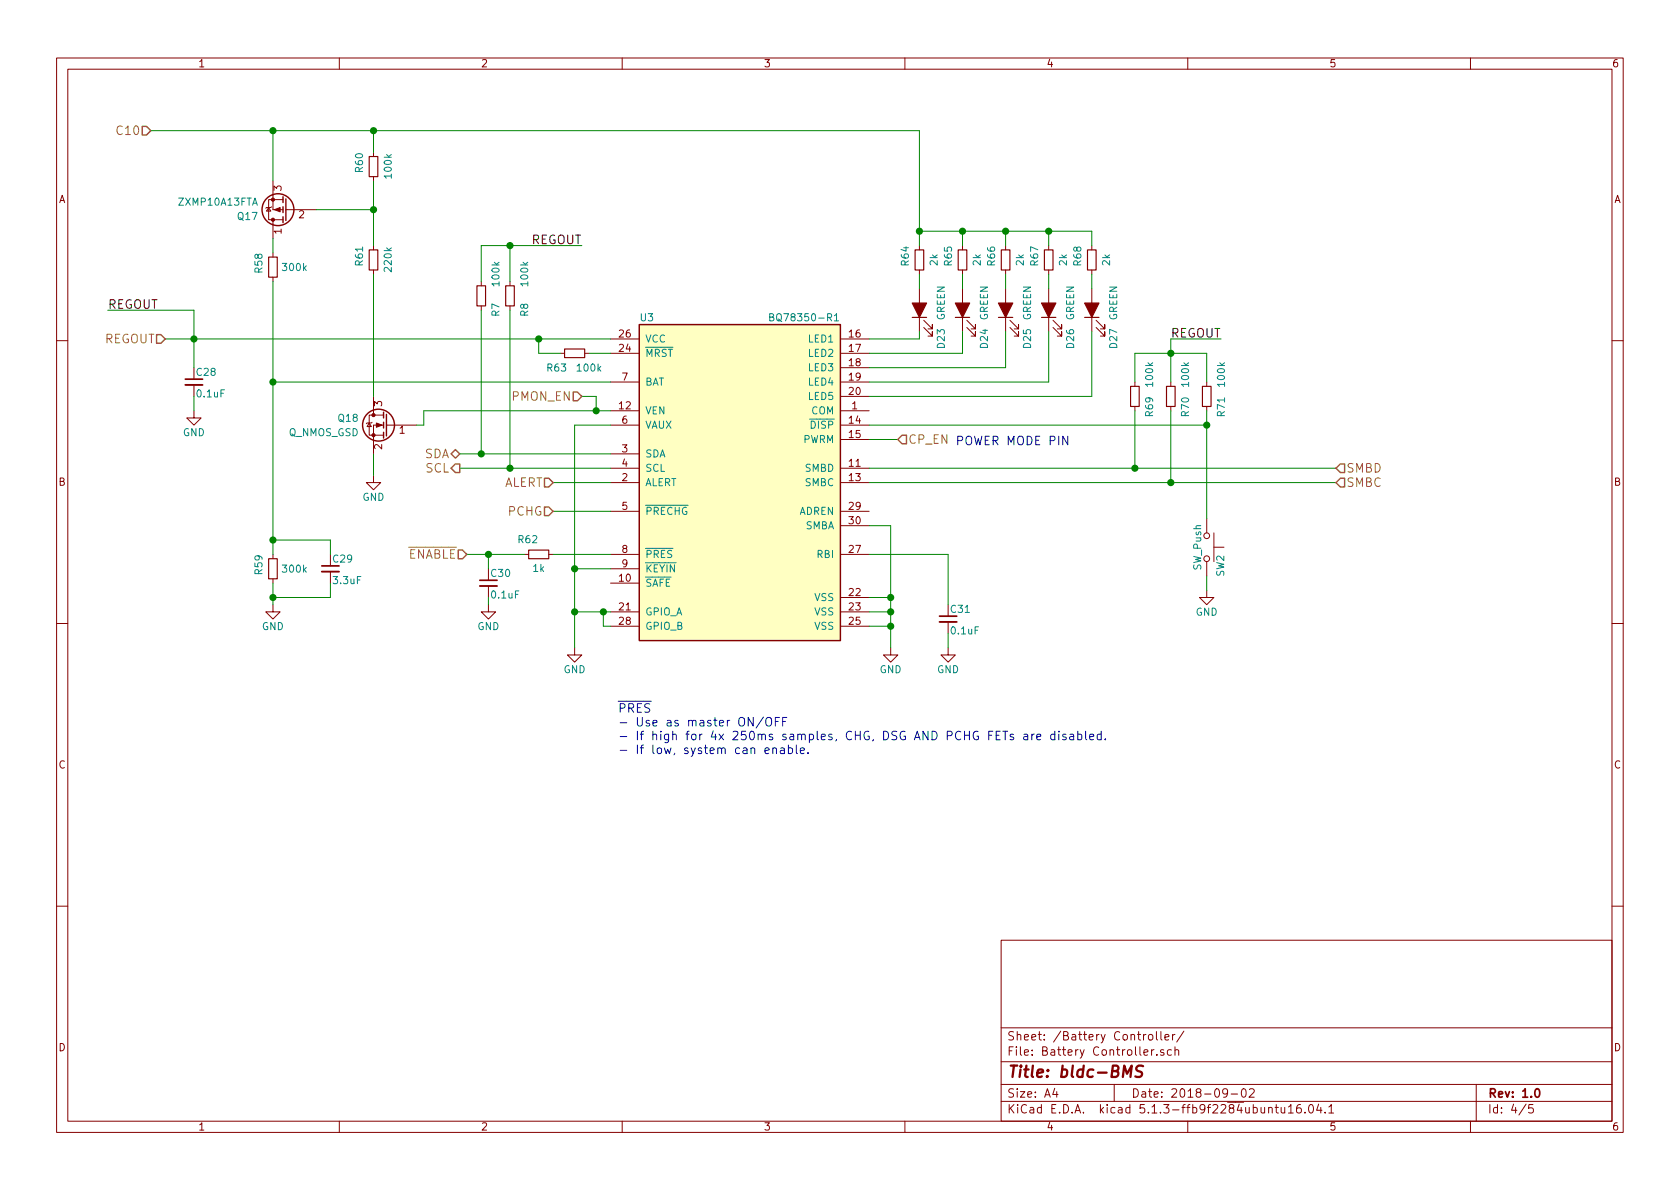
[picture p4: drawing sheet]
<svg xmlns="http://www.w3.org/2000/svg" width="297mm" height="210mm" viewBox="0 0 297 210" stroke-linecap="round" stroke-linejoin="round" font-family="sans-serif">
<g fill="none" stroke="#840000" stroke-width=".18">
<path d="M10 10.3h277v189.9h-277zM12 12.2h273v186.1h-273zM60 10.3v1.9M110 10.3v1.9M160 10.3v1.9M210 10.3v1.9M260 10.3v1.9M47.5 36.7l.4 .6h-.8zM48 36.6l-.1 .1h-.8l-.1 .1M48.3 32v5.1h1.7M48.3 38.9h1.7M48.3 38.9v3.3"/>
<path d="M50 35.3h-2.5v3.6h.8M50.5 37.1h.2M50.8 37.1h5.1M66 26.9v.8M66 31.2v.8M48.3 44.7v.8M48.3 49v.8M66 43.4v.8M66 47.7v.8M85.1 49.8v.7M85.1 54.1v.8M90.2 49.8v.7"/>
<path d="M90.2 54.1v.8M107.9 59.9h5.1M148.6 59.9h5.1M162.6 43.4v.8M162.6 47.7v.8M162.6 51v7.7M163.3 57.9l1.5 1.5v-.7v.7h-.7M163.3 56.6l1.5 1.6v-.8v.8h-.7M170.2 43.4v.8M170.2 47.7v.8M170.2 51v7.7M170.9 57.9l1.6 1.5v-.7v.7h-.8"/>
<path d="M170.9 56.6l1.6 1.6v-.8v.8h-.8M177.8 43.4v.8M177.8 47.7v.8M177.8 51v7.7M178.6 57.9l1.5 1.5v-.7v.7h-.8M178.6 56.6l1.5 1.6v-.8v.8h-.8M185.4 43.4v.8M185.4 47.7v.8M185.4 51v7.7M186.2 57.9l1.5 1.5v-.7v.7h-.8M186.2 56.6l1.5 1.6v-.8v.8h-.8M193 43.4v.8"/>
<path d="M193 47.7v.8M193 51v7.7M193.8 57.9l1.5 1.5v-.7v.7h-.7M193.8 56.6l1.5 1.6v-.8v.8h-.7M10 60.2h2M34.3 72.6v1.3h1.3l-1.3 1.3-1.3-1.3h1.3M34.3 68.1v2M65.3 74.8l.4 .6h-.8zM65.8 74.7l-.1 .1h-.8l-.1 .1M66 73.4h-.7v3.6h2.5M66 73.4h1.8M66 70.1v3.3"/>
<path d="M67.8 75.2h-1.8v5.1M68.3 75.2h.2M68.6 75.2h5.1M99.1 62.5h.7M103.4 62.5h.7M107.9 62.5h5.1M107.9 75.2h5.1M107.9 72.6h5.1M107.9 67.6h5.1M148.6 62.5h5.1M148.6 75.2h5.1M148.6 72.6h5.1"/>
<path d="M148.6 77.7h5.1M148.6 65h5.1M148.6 67.6h5.1M148.6 70.1h5.1M200.7 67.6v.7M200.7 71.9v.7M207 67.6v.7M207 71.9v.7M213.4 67.6v.7M213.4 71.9v.7M285 60.2h2M48.3 98v.8"/>
<path d="M66 84.1v1.2h1.3l-1.3 1.3-1.2-1.3h1.2M92.7 98h.8M97 98h.8M107.9 98h5.1M107.9 82.8h5.1M107.9 85.3h5.1M107.9 90.4h5.1M107.9 80.3h5.1M148.6 98h5.1M148.6 82.8h5.1M148.6 85.3h5.1M148.6 90.4h5.1"/>
<path d="M148.6 93h5.1M213.4 91.7v2.5M213.4 99.3v2.5M214.6 96.8h1.8M214.6 94.2v5.1M10 110.3h2M48.3 106.9v1.3h1.2l-1.2 1.3-1.3-1.3h1.3M48.3 102.4v.7M58.4 101.1v2M86.4 106.9v1.3h1.2l-1.2 1.3-1.3-1.3h1.3M86.4 103.6v2.1M101.6 114.5v1.3h1.3l-1.3 1.3-1.3-1.3h1.3"/>
<path d="M107.9 103.1h5.1M107.9 108.2h5.1M107.9 110.7h5.1M107.9 100.6h5.1M148.6 108.2h5.1M148.6 105.7h5.1M148.6 110.7h5.1M157.5 114.5v1.3h1.2l-1.2 1.3-1.3-1.3h1.3M167.6 114.5v1.3h1.3l-1.3 1.3-1.2-1.3h1.2M167.6 110v2M213.4 104.4v1.3h1.2l-1.2 1.2-1.3-1.2h1.3M285 110.3h2"/>
<path d="M10 160.2h2M177 166.3h108v32h-108zM285 160.2h2M60 198.3v1.9M110 198.3v1.9M160 198.3v1.9M177 194.8h108M177 191.8h108M177 187.8h108M177 181.8h108M186.5 192.5l-.4 1h1M186.8 193v1"/>
<path d="M197 191.8v3M203.1 183.1l.2-.2 .5 .2v.7l-.2 .1-.5-.1zM203.6 185.6v1M204 185.6l-.4 .3M204.5 182.4v1.3l.2 .2M204.5 186.5v.1M205.3 182.4v1.3l.2 .2M205.8 185.7a.37 .37 0 0 0-.6 .1l.1 .2 .5 .2v.1l-.2 .3-.4-.1M206 183.4l.7-.1-.1-.3-.4-.1-.2 .2v.7h.6M207.1 185.7l-.4-.1-.3 .3 .1 .6 .2 .1 .4-.1M207.3 182.9v1M207.7 185.7h.1a.37 .37 0 0 1 .6 .1v.8"/>
<path d="M207.7 182.9l-.4 .3M207.7 185.1v1.5M209.3 182.3l-1.2 2M210 198.3v1.9M217 193.2l-.1 .2a.48 .48 0 0 1-.6-.1v-.6a.48 .48 0 0 1 .6-.1l.1 .1a1.19 1.19 0 0 1-.2 1.2l-.5 .1M217.7 193.5h1.1M219.6 192.7l.4-.2a.94 .94 0 0 1 0 1.5 .82 .82 0 0 1-.4-1.3zM220.9 192.7l.2-.2h.4l.2 .2 .1 .3-1 1h1M224.3 196l.2-.2 .4 .1v.9M225.5 195.8h.5M225.7 195.3v1.3l.3 .2M226.5 195.8v.8a.37 .37 0 0 0 .7 .1"/>
<path d="M227.2 195.8v1M227.8 195.8l.4-.5v1.5M227.8 196.8h.9M229.9 195.3a.59 .59 0 0 0-.7 .7l.1 .7 .2 .1 .5-.1 .1-.5-.2-.2-.4-.1-.3 .3M230.7 196.7v.1M231.5 195.5l.2-.2a.81 .81 0 0 1 .6 .6 .81 .81 0 0 1-.3 .8l-.1 .1a.79 .79 0 0 1-.4-1.3zM233.1 195.2l-.3 1.1h.9M233.5 195.8v1M234.3 196.7v.1M234.9 195.8l.5-.5v1.5M234.9 196.8h.9M260 198.3v1.9"/>
<path d="M261 191.8v6.5M269.8 195.2l-1.2 2M271 195.3h-.7v.7l.2-.1 .5 .1 .1 .2-.1 .5-.2 .1-.5-.1"/>
<circle cx="213.4" cy="94.7" r=".51"/>
<circle cx="213.4" cy="98.8" r=".51"/>
</g>
<path d="M32.8 67.1h3M56.9 100.1h3M84.8 102.6h3.1M166.1 109h3.1M271.5 192.7l.2-.2a.81 .81 0 0 1 .6 .6 .81 .81 0 0 1-.3 .8l-.1 .1a.79 .79 0 0 1-.4-1.3z" fill="none" stroke="#840000" stroke-width=".3"/>
<path d="M198.5 190.4l.3-2 .5 1.5 .8-1.5-.2 2M202.1 188.5l-.3-.1-.7 .1a.46 .46 0 0 0-.2 .5 .46 .46 0 0 0 .3 .4l.4 .1a.48 .48 0 0 1 .3 .5 .48 .48 0 0 1-.4 .4l-.8-.1" fill="none" stroke="#840000" stroke-width=".41"/>
<g fill="none" stroke="#840000" stroke-width=".2">
<path d="M65.3 27.7h1.5v3.5h-1.5zM47.5 45.5h1.5v3.5h-1.5zM65.3 44.2h1.5v3.5h-1.5zM84.3 50.5h1.6v3.6h-1.6zM89.4 50.5h1.5v3.6h-1.5zM161.3 56.1h2.5M161.8 44.2h1.5v3.5h-1.5zM168.9 56.1h2.5M169.4 44.2h1.5v3.5h-1.5zM176.5 56.1h2.6M177 44.2h1.6v3.5h-1.6zM184.1 56.1h2.6"/>
<path d="M184.7 44.2h1.5v3.5h-1.5zM191.8 56.1h2.5M192.3 44.2h1.5v3.5h-1.5zM99.8 61.7h3.6v1.5h-3.6zM199.9 68.3h1.5v3.6h-1.5zM206.2 68.3h1.6v3.6h-1.6zM212.6 68.3h1.5v3.6h-1.5zM47.5 98.8h1.5v3.6h-1.5zM93.5 97.3h3.5v1.5h-3.5z"/>
</g>
<path d="M32.8 68.1h3M56.9 101.1h3M84.8 103.6h3.1M166.1 110h3.1" fill="none" stroke="#840000" stroke-width=".33"/>
<g fill="none" stroke="#840000" stroke-width=".25">
<path d="M50 34.8v1M50 36.6v1M50 38.3v1.1M50.5 35.2v3.8M113 57.4h35.6v55.9h-35.6zM67.8 72.9v1M67.8 74.7v1M67.8 76.4v1.1M68.3 73.3v3.8"/>
<circle cx="49.1" cy="37.1" r="2.82"/>
<circle cx="66.9" cy="75.2" r="2.82"/>
</g>
<g fill="#840000" stroke="#840000" stroke-width=".18">
<path d="M48.5 37.1l1-.4v.8z"/>
<path d="M66.5 74.8l1.1 .4-1.1 .4z"/>
<circle cx="48.3" cy="35.3" r=".28"/>
<circle cx="48.3" cy="38.9" r=".28"/>
<circle cx="66" cy="77" r=".28"/>
<circle cx="66" cy="73.4" r=".28"/>
</g>
<g fill="#840000" stroke="#840000" stroke-width=".2">
<path d="M168.9 53.6h2.5l-1.2 2.5z"/>
<path d="M161.3 53.6h2.5l-1.2 2.5z"/>
<path d="M176.5 53.6h2.6l-1.3 2.5z"/>
<path d="M191.8 53.6h2.5l-1.3 2.5z"/>
<path d="M184.1 53.6h2.6l-1.3 2.5z"/>
</g>
<path d="M113 57.4h35.6v55.9h-35.6z" fill="#ffffc2" stroke="#ffffc2" stroke-width=".18"/>
<path d="M136.1 56.1l.6-.1 .1-.2-.1-.2-.6-.1v1.2h.5l.2-.1v-.3l-.3-.2M147.5 55.8l.4-.3v1.2M147.5 56.7h.8" fill="none" stroke="#008484" stroke-width=".18"/>
<g fill="none" stroke="#008400" stroke-width=".18">
<path d="M26.7 23.1h135.9v20.3M48.3 23.1v8.9M55.9 37.1h10.1M66 23.1v3.8M66 32v11.4M19 54.9h15.3v10.1M29.2 59.9h78.7M48.3 42.2v2.5M48.3 49.8v48.2M66 48.5v21.6M85.1 54.9v25.4M90.2 43.4v6.4"/>
<path d="M90.2 54.9v27.9M95.2 59.9v2.6h3.9M102.9 43.4h-17.8v6.4M162.6 48.5v2.5M162.6 58.7v1.2h-8.9M162.6 40.9h30.4v2.5M170.2 58.7v3.8h-16.5M170.2 40.9v2.5M170.2 48.5v2.5M177.8 40.9v2.5M177.8 48.5v2.5M177.8 58.7v6.3h-24.1"/>
<path d="M185.4 58.7v8.9h-31.7M185.4 40.9v2.5M185.4 48.5v2.5M193 58.7v11.4h-39.3M193 48.5v2.5M215.9 59.9h-8.9v7.7M34.3 70.1v2.5M48.3 67.6h59.6M102.9 70.1h2.5v2.5M104.1 62.5h3.8M107.9 72.6h-33v2.6h-1.2M107.9 75.2h-6.3v39.3"/>
<path d="M153.7 75.2h59.7M153.7 77.7h5M200.7 67.6v-5.1h12.7v5.1M200.7 72.6v10.2M207 72.6v12.7M213.4 72.6v19.1M48.3 95.5h10.1v2.5M66 80.3v3.8M81.3 82.8h26.6M81.3 80.3h26.6M82.5 98h10.2M86.4 98v2.6"/>
<path d="M97.8 85.3h10.1M97.8 98h10.1M97.8 90.4h10.1M153.7 85.3h82.5M153.7 82.8h82.5M153.7 93h3.8v21.5M153.7 98h13.9v8.9M48.3 103.1v3.8M58.4 103.1v2.6h-10.1M86.4 105.7v1.2M101.6 108.2h6.3M101.6 100.6h6.3"/>
<path d="M106.7 108.2v2.5h1.2M153.7 110.7h3.8M153.7 108.2h3.8M153.7 105.7h3.8M167.6 112v2.5M213.4 101.8v2.6"/>
</g>
<path d="M25.1 22.3h.8l.8 .8-.8 .8h-.8zM27.7 59.2h.7l.8 .7-.8 .8h-.7zM101.3 69.3h.8l.8 .8-.8 .8h-.8zM159.5 77h.8v1.5h-.8l-.8-.8zM79.8 82.8l.7-.8h.8v1.6h-.8zM79.8 80.3l.7-.8 .8 .8-.8 .7zM81 97.3h.8l.7 .7-.7 .8h-.8zM96.3 89.7h.7l.8 .7-.8 .8h-.7zM96.3 84.6h.7l.8 .7-.8 .8h-.7zM237 84.6h.7v1.5h-.7l-.8-.8zM237 82h.7v1.6h-.7l-.8-.8z" fill="none" stroke="#848400" stroke-width=".25"/>
<g fill="none" stroke="#0000c2" stroke-width=".18">
<path d="M188.8 77.1v1.6l-.9-1.6v1.6M135 126.8l-1.3 1.9M135.3 132.8l.7-.2-.1-.3h-.4l-.2 .2v.7h.6M135.5 127.1a.53 .53 0 0 1 .8 0 1.04 1.04 0 0 1-.2 1.3 .53 .53 0 0 1-.7-.5zM136.7 132.4l.2-.1h.3l.1 1M136.7 132.3v1M137.1 127.6h.5M137.8 126.9h-.7v1.5M138 132.3h.6l.1 1M138.4 127.6h.5M138.7 132.6l-.5 .1a.3 .3 0 0 0-.3 .3 .3 .3 0 0 0 .3 .3l.5-.1M139.1 126.9h-.7v1.5"/>
<path d="M139.4 132.3h.4l.3 .1v.7a.48 .48 0 0 1-.7 .1M139.4 131.7v1.6M140.8 131.7v1.3l.2 .3M141.5 132.8l.7-.2v-.3h-.5l-.2 .2 .1 .7h.6M142.9 133.1v.2M181.1 129.9h.5l.1 .9M181.7 130.2h-.5a.3 .3 0 0 0-.2 .3 .3 .3 0 0 0 .2 .3h.5M182.4 129.8v1M182.9 129.8l-.3 .1-.2 .2M183.3 130.3l.7-.1v-.3l-.5-.1-.2 .2 .1 .8h.6M186.5 129.9l-.4-.1-.3 .3v.4l.1 .3h.6M186.5 129.3v1.5"/>
<path d="M187.2 129.3v.1M187.2 129.8v1M188.5 129.9l-.4-.1-.2 .2 .1 .2 .5 .2v.4h-.6M189.2 129.9h.6v.9M189.8 130.2h-.5a.3 .3 0 0 0-.2 .3 .3 .3 0 0 0 .2 .3h.5M190.6 129.9l.4-.1 .3 .3v.4l-.2 .3h-.5M190.6 129.3v1.5M191.9 129.3v1.3l.3 .2M192.7 130.3l.7-.1-.1-.3-.4-.1-.2 .2v.8h.6M194.7 129.9l-.4-.1-.3 .3v.4l.1 .3h.6M194.7 129.3v1.5M195.4 130.7v.1"/>
</g>
<g fill="#008400" stroke="#008400" stroke-width=".25">
<circle cx="85.1" cy="80.3" r=".51"/>
<circle cx="48.3" cy="67.6" r=".51"/>
<circle cx="157.5" cy="105.7" r=".51"/>
<circle cx="90.2" cy="82.8" r=".51"/>
<circle cx="90.2" cy="43.4" r=".51"/>
<circle cx="86.4" cy="98" r=".51"/>
<circle cx="157.5" cy="108.2" r=".51"/>
<circle cx="48.3" cy="23.1" r=".51"/>
<circle cx="207" cy="85.3" r=".51"/>
<circle cx="48.3" cy="105.7" r=".51"/>
<circle cx="105.4" cy="72.6" r=".51"/>
<circle cx="200.7" cy="82.8" r=".51"/>
<circle cx="95.3" cy="59.9" r=".51"/>
<circle cx="66" cy="37.1" r=".51"/>
<circle cx="213.4" cy="75.2" r=".51"/>
<circle cx="207" cy="62.5" r=".51"/>
<circle cx="48.3" cy="95.5" r=".51"/>
<circle cx="157.5" cy="110.7" r=".51"/>
<circle cx="106.7" cy="108.2" r=".51"/>
<circle cx="185.4" cy="40.9" r=".51"/>
<circle cx="177.8" cy="40.9" r=".51"/>
<circle cx="170.2" cy="40.9" r=".51"/>
<circle cx="162.6" cy="40.9" r=".51"/>
<circle cx="34.3" cy="59.9" r=".51"/>
<circle cx="101.6" cy="108.2" r=".51"/>
<circle cx="101.6" cy="100.6" r=".51"/>
<circle cx="66" cy="23.1" r=".51"/>
</g>
<text font-size="2.8" fill="#840000" x="178" y="190.5">Title: bldc-BMS</text>
<g font-size="2.1" fill="#848400">
<text x="21" y="23.9">C10</text>
<text x="18.4" y="60.7">REGOUT</text>
<text x="90.6" y="70.9">PMON_EN</text>
<text x="75" y="81">SDA</text>
<text x="75.3" y="83.6">SCL</text>
<text x="238" y="83.6">SMBD</text>
<text x="88.9" y="86.1">ALERT</text>
<text x="238" y="86.1">SMBC</text>
<text x="89.9" y="91.2">PCHG</text>
<text x="72" y="98.8">ENABLE</text>
</g>
<g font-size="2.1">
<text x="93.8" y="43.2">REGOUT</text>
<text x="19" y="54.6">REGOUT</text>
<text x="206.8" y="59.7">REGOUT</text>
</g>
<g font-size="2.1" fill="#0000c2">
<text x="160.5" y="78.5">CP_EN POWER MODE PIN</text>
<text x="109.2" y="126">PRES</text>
<text x="109.2" y="128.5">- Use as master ON/OFF</text>
<text x="109.2" y="130.9">- If high for 4x 250ms samples, CHG, DSG AND PCHG FETs are disabled.</text>
<text x="109.2" y="133.3">- If low, system can enable.</text>
</g>
<g font-size="2.1" fill="#840000">
<text x="178" y="184">Sheet: /Battery Controller/</text>
<text x="178" y="186.7">File: Battery Controller.sch</text>
<text x="178" y="196.9">KiCad E.D.A. kicad 5.1.3-ffb9f2284ubuntu16.04.1</text>
<text x="178" y="194.1">Size: A4</text>
<text x="200" y="194.1">Date: 2018-09-02</text>
<text x="263" y="194.1">Rev: 1.0</text>
<text x="263" y="196.9">Id: 4/5</text>
</g>
<g font-size="1.8" fill="#840000">
<text x="35" y="11.9">1</text>
<text x="85" y="11.9">2</text>
<text x="135" y="11.9">3</text>
<text x="185" y="11.9">4</text>
<text x="235" y="11.9">5</text>
<text x="285" y="11.9">6</text>
<text x="10.4" y="35.9">A</text>
<text x="49.8" y="33.8" transform="rotate(-90 49.8 33.8)">3</text>
<text x="285.4" y="35.9">A</text>
<text x="49.8" y="41.4" transform="rotate(-90 49.8 41.4)">1</text>
<text x="52.9" y="38.6">2</text>
<text x="109.5" y="59.7">26</text>
<text x="150.2" y="59.7">16</text>
<text x="109.5" y="62.2">24</text>
<text x="150.2" y="62.2">17</text>
<text x="150.2" y="64.8">18</text>
<text x="67.6" y="71.9" transform="rotate(-90 67.6 71.9)">3</text>
<text x="110" y="67.3">7</text>
<text x="150.2" y="67.3">19</text>
<text x="150.2" y="69.8">20</text>
<text x="70.6" y="76.7">1</text>
<text x="109.5" y="72.4">12</text>
<text x="110" y="74.9">6</text>
<text x="150.2" y="74.9">14</text>
<text x="150.2" y="77.5">15</text>
<text x="150.6" y="72.4">1</text>
<text x="67.6" y="79.5" transform="rotate(-90 67.6 79.5)">2</text>
<text x="110" y="80">3</text>
<text x="110" y="82.5">4</text>
<text x="150.2" y="82.5">11</text>
<text x="10.4" y="85.9">B</text>
<text x="110" y="85.1">2</text>
<text x="150.2" y="85.1">13</text>
<text x="285.4" y="85.9">B</text>
<text x="110" y="90.2">5</text>
<text x="150.2" y="90.2">29</text>
<text x="150.2" y="92.7">30</text>
<text x="110" y="97.8">8</text>
<text x="110" y="100.3">9</text>
<text x="150.2" y="97.8">27</text>
<text x="109.5" y="102.9">10</text>
<text x="109.5" y="107.9">21</text>
<text x="150.2" y="105.4">22</text>
<text x="150.2" y="107.9">23</text>
<text x="109.5" y="110.5">28</text>
<text x="150.2" y="110.5">25</text>
<text x="10.4" y="135.9">C</text>
<text x="285.4" y="135.9">C</text>
<text x="10.4" y="185.9">D</text>
<text x="285.4" y="185.9">D</text>
<text x="35" y="199.9">1</text>
<text x="85" y="199.9">2</text>
<text x="135" y="199.9">3</text>
<text x="185" y="199.9">4</text>
<text x="235" y="199.9">5</text>
<text x="285" y="199.9">6</text>
</g>
<g font-size="1.8" fill="#008484">
<text x="64.2" y="30.4" transform="rotate(-90 64.2 30.4)">R60</text>
<text x="69.3" y="31.4" transform="rotate(-90 69.3 31.4)">100k</text>
<text x="31.7" y="36.4">ZXMP10A13FTA</text>
<text x="42.1" y="38.9">Q17</text>
<text x="50.1" y="47.9">300k</text>
<text x="64.2" y="46.9" transform="rotate(-90 64.2 46.9)">R61</text>
<text x="69.3" y="47.9" transform="rotate(-90 69.3 47.9)">220k</text>
<text x="160.7" y="46.9" transform="rotate(-90 160.7 46.9)">R64</text>
<text x="165.8" y="46.9" transform="rotate(-90 165.8 46.9)">2k</text>
<text x="168.3" y="46.9" transform="rotate(-90 168.3 46.9)">R65</text>
<text x="173.4" y="46.9" transform="rotate(-90 173.4 46.9)">2k</text>
<text x="175.9" y="46.9" transform="rotate(-90 175.9 46.9)">R66</text>
<text x="181" y="46.9" transform="rotate(-90 181 46.9)">2k</text>
<text x="183.6" y="46.9" transform="rotate(-90 183.6 46.9)">R67</text>
<text x="188.6" y="46.9" transform="rotate(-90 188.6 46.9)">2k</text>
<text x="191.2" y="46.9" transform="rotate(-90 191.2 46.9)">R68</text>
<text x="196.3" y="46.9" transform="rotate(-90 196.3 46.9)">2k</text>
<text x="46.4" y="48.2" transform="rotate(-90 46.4 48.2)">R58</text>
<text x="88.3" y="50.4" transform="rotate(-90 88.3 50.4)">100k</text>
<text x="93.4" y="50.4" transform="rotate(-90 93.4 50.4)">100k</text>
<text x="88.3" y="55.9" transform="rotate(-90 88.3 55.9)">R7</text>
<text x="93.4" y="55.9" transform="rotate(-90 93.4 55.9)">R8</text>
<text x="113.3" y="56.8">U3</text>
<text x="137" y="56.8">BQ78350-R1</text>
<text x="167.1" y="56.7" transform="rotate(-90 167.1 56.7)">GREEN</text>
<text x="174.7" y="56.7" transform="rotate(-90 174.7 56.7)">GREEN</text>
<text x="182.3" y="56.7" transform="rotate(-90 182.3 56.7)">GREEN</text>
<text x="189.9" y="56.7" transform="rotate(-90 189.9 56.7)">GREEN</text>
<text x="197.5" y="56.7" transform="rotate(-90 197.5 56.7)">GREEN</text>
<text x="96.8" y="65.7">R63</text>
<text x="102.2" y="65.7">100k</text>
<text x="114" y="63.1">MRST</text>
<text x="114" y="60.6">VCC</text>
<text x="143.1" y="60.6">LED1</text>
<text x="143.1" y="63.1">LED2</text>
<text x="143.1" y="65.7">LED3</text>
<text x="167.1" y="61.5" transform="rotate(-90 167.1 61.5)">D23</text>
<text x="174.7" y="61.5" transform="rotate(-90 174.7 61.5)">D24</text>
<text x="182.3" y="61.5" transform="rotate(-90 182.3 61.5)">D25</text>
<text x="189.9" y="61.5" transform="rotate(-90 189.9 61.5)">D26</text>
<text x="197.5" y="61.5" transform="rotate(-90 197.5 61.5)">D27</text>
<text x="34.8" y="66.5">C28</text>
<text x="34.9" y="70.3">0.1uF</text>
<text x="114" y="68.2">BAT</text>
<text x="143.1" y="68.2">LED4</text>
<text x="143.1" y="70.7">LED5</text>
<text x="203.9" y="68.2" transform="rotate(-90 203.9 68.2)">100k</text>
<text x="210.2" y="68.2" transform="rotate(-90 210.2 68.2)">100k</text>
<text x="216.6" y="68.2" transform="rotate(-90 216.6 68.2)">100k</text>
<text x="32.3" y="77.1">GND</text>
<text x="51" y="77.1">Q_NMOS_GSD</text>
<text x="59.9" y="74.6">Q18</text>
<text x="114" y="73.3">VEN</text>
<text x="114" y="75.8">VAUX</text>
<text x="143.4" y="75.8">DISP</text>
<text x="143.5" y="73.3">COM</text>
<text x="203.9" y="73.6" transform="rotate(-90 203.9 73.6)">R69</text>
<text x="210.2" y="73.6" transform="rotate(-90 210.2 73.6)">R70</text>
<text x="216.6" y="73.6" transform="rotate(-90 216.6 73.6)">R71</text>
<text x="114" y="80.9">SDA</text>
<text x="114" y="83.4">SCL</text>
<text x="142" y="78.4">PWRM</text>
<text x="142.4" y="83.4">SMBD</text>
<text x="64.1" y="88.6">GND</text>
<text x="114" y="86">ALERT</text>
<text x="142.4" y="86">SMBC</text>
<text x="114" y="91.1">PRECHG</text>
<text x="141.3" y="91.1">ADREN</text>
<text x="142.4" y="93.6">SMBA</text>
<text x="46.4" y="101.5" transform="rotate(-90 46.4 101.5)">R59</text>
<text x="50.1" y="101.3">300k</text>
<text x="59" y="99.5">C29</text>
<text x="91.7" y="96.1">R62</text>
<text x="94.3" y="101.1">1k</text>
<text x="114" y="98.7">PRES</text>
<text x="114" y="101.2">KEYIN</text>
<text x="144.5" y="98.7">RBI</text>
<text x="212.4" y="100.8" transform="rotate(-90 212.4 100.8)">SW_Push</text>
<text x="216.5" y="101.9" transform="rotate(-90 216.5 101.9)">SW2</text>
<text x="59.1" y="103.3">3.3uF</text>
<text x="86.9" y="102">C30</text>
<text x="87" y="105.8">0.1uF</text>
<text x="114" y="103.8">SAFE</text>
<text x="144" y="106.3">VSS</text>
<text x="46.3" y="111.4">GND</text>
<text x="84.4" y="111.4">GND</text>
<text x="114" y="108.8">GPIO_A</text>
<text x="114" y="111.4">GPIO_B</text>
<text x="144" y="108.8">VSS</text>
<text x="144" y="111.4">VSS</text>
<text x="168.2" y="108.4">C31</text>
<text x="168.3" y="112.2">0.1uF</text>
<text x="211.4" y="108.9">GND</text>
<text x="99.6" y="119">GND</text>
<text x="155.5" y="119">GND</text>
<text x="165.7" y="119">GND</text>
</g>
</svg>
